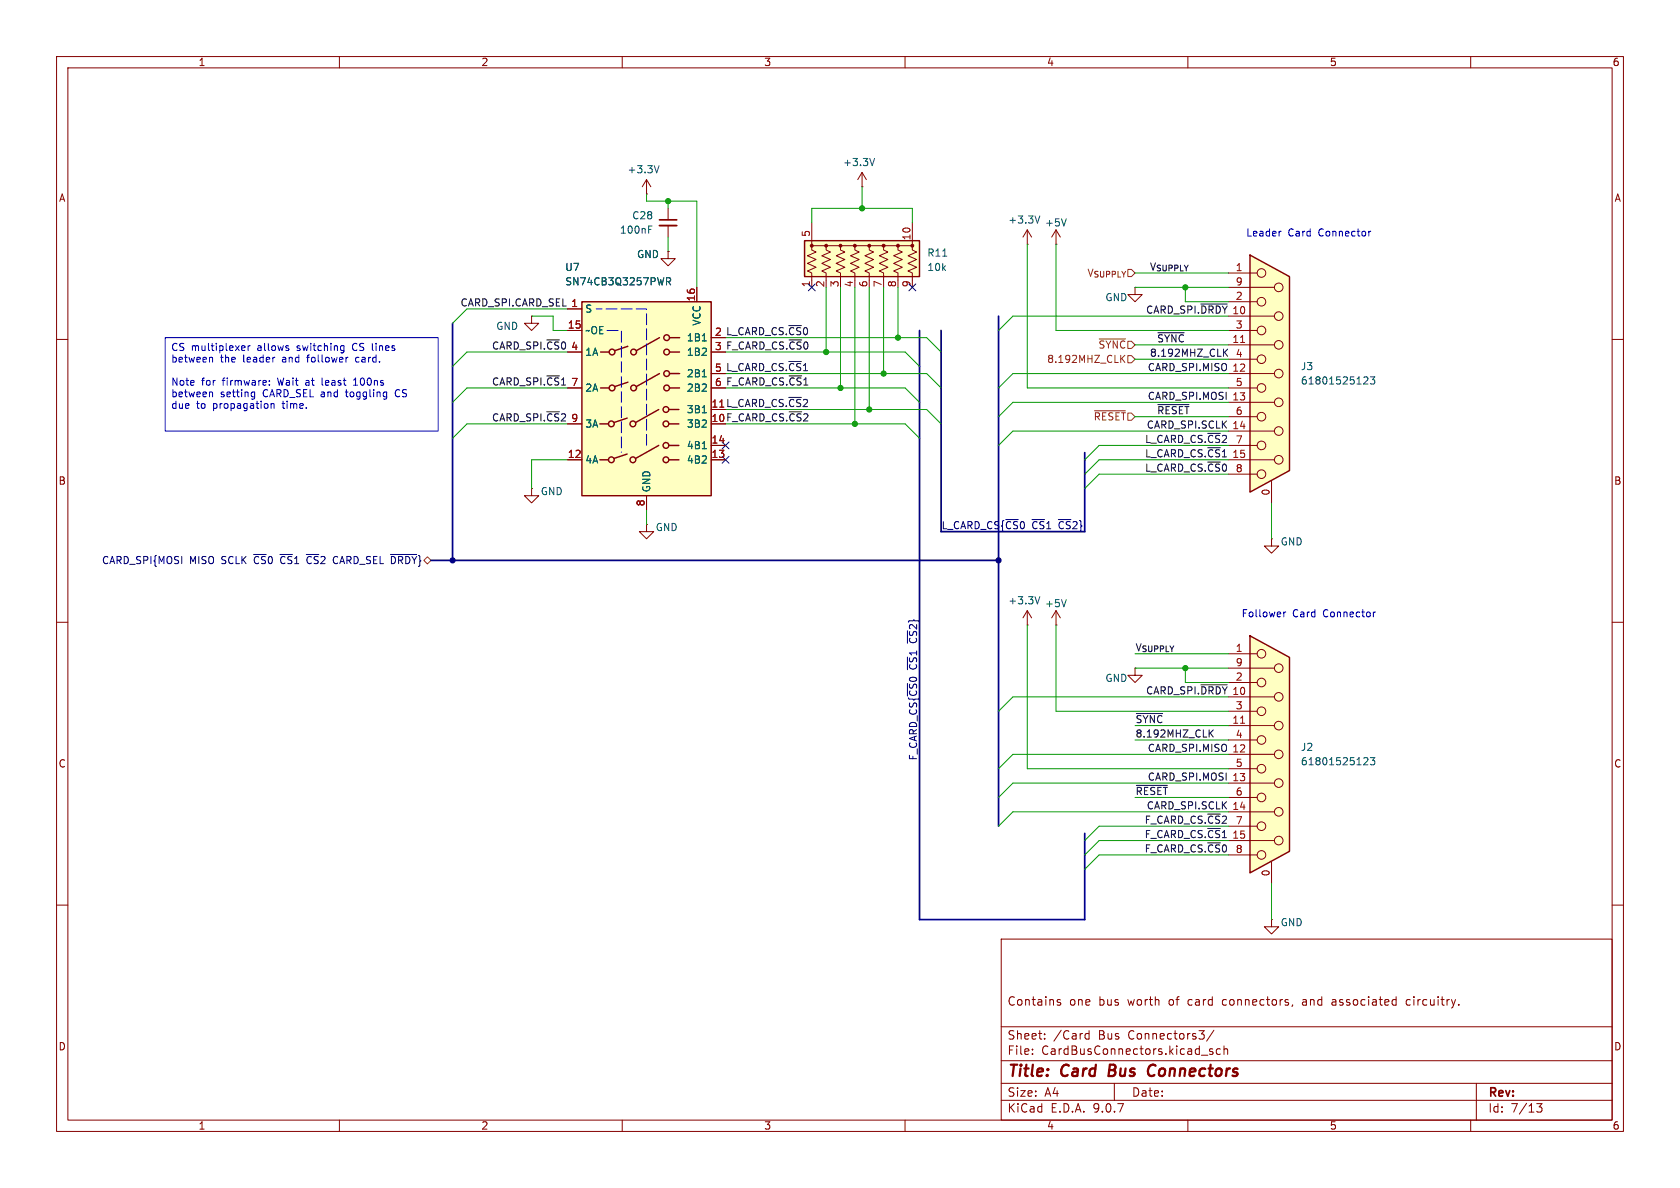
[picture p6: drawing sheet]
<svg xmlns="http://www.w3.org/2000/svg" width="297mm" height="210mm" viewBox="0 0 297 210" stroke-linecap="round" stroke-linejoin="round" font-family="sans-serif">
<g fill="none" stroke="#840000" stroke-width=".18">
<path d="M10 10h277v190h-277zM12 12h273v186h-273zM60 10v2M110 10v2M160 10v2M210 10v2M260 10v2M10 60h2M285 60h2M10 110h2M285 110h2M10 160h2"/>
<path d="M177 166h108v32h-108zM186.9 177l.6 .4-.2 .3-.4-.1M187.5 176.8l-.4-.1-.2 .2M228.5 177.6l-.1 .3M230.3 177.2v.4M236 176.7l-.5 .1M236 177.1h-.3a.29 .29 0 0 0-.2 .3 .29 .29 0 0 0 .2 .3h.3M249.2 176.7l-.5 .1-.1 .2 .1 .6 .5 .1M257.9 177.6v.1M285 160h2M60 198v2M110 198v2"/>
<path d="M160 198v2M177 194.5h108M177 191.5h108M177 187.5h108M177 181.5h108M182.5 186.3v.1M182.5 185.5v.1M184.7 183.6v.1M184.7 182.8v.1M191.9 183.6l.2 .1 .4-.1M192.5 182.2v1.5M192.5 182.8l-.4-.1-.2 .1"/>
<path d="M197 191.5v3M210 198v2M212 182.2h.9l-.5 .6M212.4 186.5h1.1M212.7 182.8l.2 .3-.2 .5M214.4 185.5l-.4-.1-.2 .2 .1 .2 .5 .2v.3h-.6M214.6 182.1l-1.3 2M215.7 185.5l-.4-.1-.3 .3v.4l.2 .2h.5M216.4 185.5l.2-.1 .4 .1v.9M216.4 184.9v1.5M260 198v2M261 191.5v6.5"/>
<path d="M271.7 195.1h.9l-.5 .6 .4 .1v.7l-.2 .1-.6-.1"/>
</g>
<path d="M196.2 188.2l-.2 2h.7M203.1 189.9a.68 .68 0 0 0 .9 .2M203.9 188.2a.77 .77 0 0 0-.8 .5" fill="none" stroke="#840000" stroke-width=".4"/>
<path d="M102.9 53.3h22.8v34.3h-22.8z" fill="#ffffc2"/>
<g fill="none" stroke="#840000" stroke-width=".25">
<path d="M102.9 53.3h22.8v34.3h-22.8zM116.6 59.7l-4.1 2.3M118.4 59.7h1.7M106 74.9h1.6M106.2 62.2h1.5M106.2 68.6h1.5M110.9 73.9l-2.3 .8M111 61.2l-2.3 .8M111 67.6l-2.3 .7M116.5 72.4l-4.1 2.3M116.5 78.7l-4.1 2.3M116.6 66l-4.1 2.3"/>
<path d="M118.2 74.9h1.8M118.2 72.4h1.8M118.2 78.7h1.8M118.4 62.2h1.7M118.4 68.6h1.7M118.4 66h1.7M106 81.3h1.6M110.9 80.3l-2.3 .7M118.2 81.3h1.8"/>
<circle cx="117.9" cy="59.7" r=".51"/>
<circle cx="108.1" cy="74.9" r=".51"/>
<circle cx="108.2" cy="62.2" r=".51"/>
<circle cx="108.2" cy="68.6" r=".51"/>
<circle cx="111.9" cy="74.9" r=".51"/>
<circle cx="112" cy="62.2" r=".51"/>
<circle cx="112" cy="68.6" r=".51"/>
<circle cx="117.7" cy="74.9" r=".51"/>
<circle cx="117.7" cy="72.4" r=".51"/>
<circle cx="117.7" cy="78.7" r=".51"/>
<circle cx="117.9" cy="66" r=".51"/>
<circle cx="117.9" cy="68.6" r=".51"/>
<circle cx="117.9" cy="62.2" r=".51"/>
<circle cx="108.1" cy="81.3" r=".51"/>
<circle cx="111.9" cy="81.3" r=".51"/>
<circle cx="117.7" cy="81.3" r=".51"/>
</g>
<path d="M107.3 58.4h2.6v21.6M114.3 78.7v-24.1h-8.9" fill="none" stroke="#001bff" stroke-width=".18" stroke-dasharray="2 .7"/>
<g fill="none" stroke="#840000" stroke-width=".18">
<path d="M152.4 33h.1M152.4 30.5l-.8 1.3M152.4 30.5l.8 1.3M152.4 30.5v2.5M100.3 54.6h2.6M100.3 58.4h2.6M123.2 50.8v2.5M100.3 62.2h2.6M100.3 68.6h2.6M100.3 74.9h2.6M125.7 62.2h2.6M125.7 68.6h2.6"/>
<path d="M125.7 66h2.6M125.7 78.7h2.6M100.3 81.3h2.6M114.3 87.6v2.6M125.7 81.3h2.6M181.6 110.5h.1M181.6 108l-.8 1.2M181.6 108l.8 1.2M181.6 108v2.5M186.7 110.5h.1M186.7 108l-.8 1.2M186.7 108l.8 1.2"/>
<path d="M186.7 108v2.5"/>
</g>
<path d="M154.6 28l-.4 1.3M117.8 49.8l.6-.1 .2-.2-.1-.3-.7-.1v1.3M118.1 49.8l.5 .6M124.2 60.3h.7M124.2 66.6h.7M124.2 73h.7M124.2 79.3h.7M183.8 105.5l-.4 1.3M188.5 106l-.4 1.3" fill="none" stroke="#006464" stroke-width=".18"/>
<path d="M142.2 42.5h20.4v6.4h-20.4z" fill="#ffffc2"/>
<path d="M142.2 42.5h20.4v6.4h-20.4z" fill="none" stroke="#840000" stroke-width=".25"/>
<g fill="#840000" stroke="#840000" stroke-width=".18">
<circle cx="143.5" cy="43.4" r=".25"/>
<circle cx="146" cy="43.4" r=".25"/>
<circle cx="148.6" cy="43.4" r=".25"/>
<circle cx="151.1" cy="43.4" r=".25"/>
<circle cx="153.7" cy="43.4" r=".25"/>
<circle cx="156.2" cy="43.4" r=".25"/>
<circle cx="158.7" cy="43.4" r=".25"/>
<circle cx="161.3" cy="43.4" r=".25"/>
</g>
<g fill="none" stroke="#840000" stroke-width=".18">
<path d="M143.5 39.4v3.8M161.3 39.4v3.8M146 43.4v.8l.8 .4-1.5 .6 1.5 .7-1.5 .7 1.5 .6-1.5 .7 .7 .4v1.2M148.6 43.4v.8l.8 .4-1.6 .6 1.6 .7-1.6 .7 1.6 .6-1.6 .7 .8 .4v1.2M151.1 43.4v.8l.8 .4-1.5 .6 1.5 .7-1.5 .7 1.5 .6-1.5 .7 .7 .4v1.2M153.7 43.4v.8l.7 .4-1.5 .6 1.5 .7-1.5 .7 1.5 .6-1.5 .7 .8 .4v1.2M156.2 43.4v.8l.8 .4-1.6 .6 1.6 .7-1.6 .7 1.6 .6-1.6 .7 .8 .4v1.2M158.7 43.4v.8l.8 .4-1.5 .6 1.5 .7-1.5 .7 1.5 .6-1.5 .7 .7 .4v1.2M161.3 49.5v-1.2l-.8-.4 1.6-.7-1.6-.6 1.6-.7-1.6-.7 1.6-.6-.8-.4v-.8h-17.8v.8l.8 .4-1.6 .6 1.6 .7-1.6 .7 1.6 .6-1.6 .7 .8 .4v2.5M181.6 43.2h.1M181.6 40.6l-.8 1.3M181.6 40.6l.8 1.3"/>
<path d="M181.6 40.6v2.6M186.7 43.2h.1M186.7 40.6l-.8 1.3M186.7 40.6l.8 1.3M186.7 40.6v2.6M200.7 50.8v1.3h-1.3l1.3 1.2 1.2-1.2h-1.2M200.7 50.8h.1M224.8 95.3v1.2h-1.3l1.3 1.3 1.3-1.3h-1.3M224.8 95.3h.1"/>
</g>
<path d="M183.8 38.2l-.4 1.2M188.5 38.7l-.4 1.2M166.7 45.3h.7" fill="none" stroke="#006464" stroke-width=".18"/>
<path d="M221 45.1l7 3.8v34.3l-7 3.8z" fill="#ffffc2"/>
<path d="M221 45.1l7 3.8v34.3l-7 3.8z" fill="none" stroke="#840000" stroke-width=".25"/>
<g fill="none" stroke="#840000" stroke-width=".18">
<path d="M114.3 34.3h.1M114.3 31.8l-.8 1.2M114.3 31.8l.8 1.2M114.3 31.8v2.5M118.1 44.5v1.2h1.3l-1.3 1.3-1.3-1.3h1.3M118.1 44.5h.1M217.2 48.3h5M217.2 50.8h8.1M217.2 53.3h5M217.2 55.9h8.1M217.2 58.4h5M217.2 61h8.1"/>
<path d="M217.2 63.5h5M217.2 66h8.1M217.2 68.6h5M217.2 71.1h8.1M217.2 73.7h5M217.2 76.2h8.1M217.2 78.7h5M217.2 81.3h8.1M217.2 83.8h5M224.8 85.1v3.8"/>
<circle cx="223" cy="58.4" r=".76"/>
<circle cx="223" cy="48.3" r=".76"/>
<circle cx="223" cy="53.3" r=".76"/>
<circle cx="226.1" cy="55.9" r=".76"/>
<circle cx="226.1" cy="50.8" r=".76"/>
<circle cx="223" cy="68.6" r=".76"/>
<circle cx="223" cy="78.7" r=".76"/>
<circle cx="223" cy="73.7" r=".76"/>
<circle cx="223" cy="63.5" r=".76"/>
<circle cx="226.1" cy="66" r=".76"/>
<circle cx="226.1" cy="61" r=".76"/>
<circle cx="226.1" cy="76.2" r=".76"/>
<circle cx="226.1" cy="71.1" r=".76"/>
<circle cx="223" cy="83.8" r=".76"/>
<circle cx="226.1" cy="81.3" r=".76"/>
</g>
<path d="M219.3 60.5h.7" fill="none" stroke="#a90000" stroke-width=".18"/>
<path d="M116.5 29.3l-.4 1.3M241.2 66.7l.4-.1 .2 .4-.8 .9h.8M242.3 66.6h.7l-.4 .5 .4 .1v.6l-.2 .1-.5-.1" fill="none" stroke="#006464" stroke-width=".18"/>
<path d="M221 112.4l7 3.8v34.3l-7 3.8z" fill="#ffffc2"/>
<path d="M221 112.4l7 3.8v34.3l-7 3.8z" fill="none" stroke="#840000" stroke-width=".25"/>
<g fill="none" stroke="#840000" stroke-width=".18">
<path d="M118.1 36.8v2.1M118.1 39.9v2M94 55.9v1.3h-1.3l1.3 1.2 1.2-1.2h-1.2M94 55.9h.1M100.3 54.6h2.6M100.3 58.4h2.6M118.1 44.5h.1M123.2 50.8v2.5M100.3 62.2h2.6M100.3 68.6h2.6M100.3 74.9h2.6M125.7 62.2h2.6"/>
<path d="M125.7 68.6h2.6M125.7 66h2.6M125.7 78.7h2.6M94 86.4v1.2h-1.3l1.3 1.3 1.2-1.3h-1.2M94 86.4h.1M100.3 81.3h2.6M114.3 92.7v1.3h-1.3l1.3 1.3 1.3-1.3h-1.3M114.3 92.7h.1M114.3 87.6v2.6M125.7 81.3h2.6M200.7 118.1v1.3h-1.3l1.3 1.3 1.2-1.3h-1.2M200.7 118.1h.1"/>
<path d="M217.2 115.6h5M217.2 118.1h8.1M217.2 120.7h5M217.2 123.2h8.1M217.2 125.7h5M217.2 128.3h8.1M217.2 130.8h5M217.2 133.4h8.1M217.2 135.9h5M217.2 138.4h8.1M217.2 141h5M217.2 143.5h8.1"/>
<path d="M217.2 146.1h5M217.2 148.6h8.1M217.2 151.1h5M224.8 152.4v3.8M224.8 162.6v1.2h-1.3l1.3 1.3 1.3-1.3h-1.3M224.8 162.6h.1"/>
<circle cx="223" cy="115.6" r=".76"/>
<circle cx="226.1" cy="118.1" r=".76"/>
<circle cx="223" cy="120.6" r=".76"/>
<circle cx="223" cy="125.7" r=".76"/>
<circle cx="223" cy="135.9" r=".76"/>
<circle cx="223" cy="130.8" r=".76"/>
<circle cx="226.1" cy="133.3" r=".76"/>
<circle cx="226.1" cy="138.4" r=".76"/>
<circle cx="226.1" cy="128.3" r=".76"/>
<circle cx="226.1" cy="123.2" r=".76"/>
<circle cx="223" cy="146" r=".76"/>
<circle cx="223" cy="141" r=".76"/>
<circle cx="223" cy="151.1" r=".76"/>
<circle cx="226.1" cy="143.5" r=".76"/>
<circle cx="226.1" cy="148.6" r=".76"/>
</g>
<path d="M219.3 127.9h.7" fill="none" stroke="#a90000" stroke-width=".18"/>
<path d="M114.7 40h.6M114.7 40.6h.4M117.8 49.8l.6-.1 .2-.2-.1-.3-.7-.1v1.3M118.1 49.8l.5 .6M124.2 60.3h.7M124.2 66.6h.7M124.2 73h.7M124.2 79.3h.7M241.2 134l.4-.1 .2 .4-.8 .9h.8M242.3 133.9h.7l-.4 .5 .4 .1v.6l-.2 .1-.5-.1" fill="none" stroke="#006464" stroke-width=".18"/>
<path d="M116.6 38.9h3" fill="none" stroke="#840000" stroke-width=".3"/>
<path d="M116.6 39.9h3" fill="none" stroke="#840000" stroke-width=".33"/>
<path d="M142.9 50.2l1.2 1.2M144.1 50.2l-1.2 1.2M160.7 50.2l1.2 1.2M161.9 50.2l-1.2 1.2M127.7 78.1l1.2 1.2M128.9 78.1l-1.2 1.2M69 98h4.7M127.7 80.7l1.2 1.2M128.9 80.7l-1.2 1.2" fill="none" stroke="#000084" stroke-width=".18"/>
<path d="M194.3 59.9h4.7M193.5 72.6h5.5M198.3 63.4l.6 .7M198.9 62.8l-.8 .7M199.4 62.9h.6l.7 .6-.7 .6h-.6z" fill="none" stroke="#725600" stroke-width=".18"/>
<path d="M204.7 58.8h4.6M212.3 53.7h4.6M204.7 71.5h5.5M216.5 62.3l.5 .7M217 61.7l-.7 .7M200.9 138.8h5.5M200.9 126.1h4.6M212.3 121.1h4.6M213.9 129.6l.6 .7M214.5 129l-.7 .8" fill="none" stroke="#0f0f0f" stroke-width=".18"/>
<path d="M80 57.2v41.9M162.6 58.4v104.2h29.2v-15.3M166.4 58.4v35.6h25.4v-14M176.5 55.9v90.2M76.2 99.1h100.3" fill="none" stroke="#000084" stroke-width=".3"/>
<g fill="none" stroke="#009600" stroke-width=".18">
<path d="M114.3 34.3v1.3h8.9v15.2M118.1 35.6v1.2M143.5 39.4v-2.6h17.8v2.6M152.4 33v3.8M94 55.9h3.8v2.5h2.5M100.3 54.6h-17.8l-2.5 2.6M118.1 41.9v2.6M128.3 59.7h35.5l2.6 2.5M146 50.8v11.4M148.6 50.8v17.8M151.1 50.8v24.1M153.7 50.8v21.6"/>
<path d="M156.2 50.8v15.2M158.7 50.8v8.9M181.6 43.2v25.4h35.6M186.7 43.2v15.2h30.5M200.7 50.8h16.5M200.7 48.3h16.5M209.5 50.8v2.5h7.7M217.2 55.9h-38.1l-2.6 2.5M100.3 62.2h-17.8l-2.5 2.6M100.3 68.6h-17.8l-2.5 2.5M100.3 74.9h-17.8l-2.5 2.6M128.3 66h35.5l2.6 2.6"/>
<path d="M128.3 62.2h31.7l2.6 2.6M128.3 68.6h31.7l2.6 2.5M128.3 74.9h31.7l2.6 2.6M128.3 72.4h35.5l2.6 2.5M200.7 73.7h16.5M200.7 63.5h16.5M200.7 61h16.5M217.2 66h-38.1l-2.6 2.6M217.2 78.7h-22.9l-2.5 2.6M217.2 76.2h-38.1l-2.6 2.5M217.2 71.1h-38.1l-2.6 2.6M100.3 81.3h-6.3v5.1"/>
<path d="M114.3 90.2v2.5M217.2 81.3h-22.9l-2.5 2.5M217.2 83.8h-22.9l-2.5 2.6M224.8 88.9v6.4M181.6 110.5v25.4h35.6M186.7 110.5v15.2h30.5M200.7 118.1h16.5M200.7 115.6h16.5M209.5 118.1v2.6h7.7M200.7 130.8h16.5M200.7 128.3h16.5M217.2 138.4h-38.1l-2.6 2.6"/>
<path d="M217.2 133.4h-38.1l-2.6 2.5M217.2 123.2h-38.1l-2.6 2.5M200.7 141h16.5M217.2 146.1h-22.9l-2.5 2.5M217.2 151.1h-22.9l-2.5 2.6M217.2 143.5h-38.1l-2.6 2.6M217.2 148.6h-22.9l-2.5 2.5M224.8 156.2v6.4"/>
</g>
<g fill="none" stroke="#0000c2" stroke-width=".18">
<path d="M29.2 59.7h48.3v16.5h-48.3zM226.5 40.9h-.2M242.3 40.9l-.3 .2M37.2 69.3l.4 .2v.6M37.6 63.3v.7M42.9 61.1l.4 .1v.2l-.6 .1M43.3 61.9l-.4 .1M43.9 61.1v.9M44.2 61.1l-.3 .3M44.7 69.3l.3 .1M45 69.3v1l-.1 .2-.3 .1M45 70.1h-.3"/>
<path d="M47.6 68v.1M47.6 67.3v.1M47.9 71.3v.9M48.1 71.3l-.2 .2M48.3 71.3l.2 .2v.7M56.9 66.8v1.1l.2 .2M60.4 61.1l.4 .1M60.8 61.9l-.4 .1M60.8 61.1v1l-.2 .3M61.4 63.2h.1M62.5 67.2l.4-.4v1.3M62.5 68.1h.7"/>
<path d="M63.1 63.2l-.2 .2v.4l.2 .2M68.2 69.3l.2 .1M68.4 69.3l-.1 1.1M68.4 70.1h-.2M70.1 68.9l-.2 .5 .2 .7M226.9 108.2v.8M227.3 108.2l-.4 .2M243.2 108.2l-.4 .2"/>
</g>
<g fill="#009600" stroke="#009600" stroke-width=".18">
<circle cx="153.7" cy="72.4" r=".46"/>
<circle cx="118.1" cy="35.6" r=".46"/>
<circle cx="209.5" cy="50.8" r=".46"/>
<circle cx="209.5" cy="118.1" r=".46"/>
<circle cx="146" cy="62.2" r=".46"/>
<circle cx="152.4" cy="36.8" r=".46"/>
<circle cx="156.2" cy="66" r=".46"/>
<circle cx="158.7" cy="59.7" r=".46"/>
<circle cx="151.1" cy="74.9" r=".46"/>
<circle cx="148.6" cy="68.6" r=".46"/>
</g>
<g fill="#000084" stroke="#000084" stroke-width=".18">
<circle cx="80" cy="99.1" r=".46"/>
<circle cx="176.5" cy="99.1" r=".46"/>
</g>
<g font-size="2.8" fill="#840000">
<text x="178" y="190.9">Title:</text>
<text x="187.7" y="190.9">Card</text>
<text x="196.8" y="190.9">Bus</text>
<text x="204.6" y="190.9">Connectors</text>
</g>
<g font-size="2.1" fill="#840000">
<text x="178" y="178">Contains</text>
<text x="189" y="178">one</text>
<text x="194.3" y="178">bus</text>
<text x="199.5" y="178">worth</text>
<text x="206.9" y="178">of</text>
<text x="210.4" y="178">card</text>
<text x="216.7" y="178">connectors,</text>
<text x="231" y="178">and</text>
<text x="236.3" y="178">associated</text>
<text x="249.6" y="178">circuitry.</text>
<text x="178" y="184">Sheet:</text>
<text x="186.2" y="184">/Card</text>
<text x="194.2" y="184">Bus</text>
<text x="199.6" y="184">Connectors3/</text>
<text x="178" y="186.7">File:</text>
<text x="184.1" y="186.7">CardBusConnectors.kicad_sch</text>
<text x="178" y="196.9">KiCad</text>
<text x="178" y="194.1">Size:</text>
<text x="184.7" y="194.1">A4</text>
<text x="185.7" y="196.9">E.D.A.</text>
<text x="193.3" y="196.9">9.0.7</text>
<text x="200" y="194.1">Date:</text>
<text x="263" y="194.3">Rev:</text>
<text x="263" y="196.9">Id:</text>
<text x="267.1" y="196.9">7/13</text>
</g>
<g font-size="1.8" fill="#840000">
<text x="35" y="11.9">1</text>
<text x="85" y="11.9">2</text>
<text x="135" y="11.9">3</text>
<text x="185" y="11.9">4</text>
<text x="235" y="11.9">5</text>
<text x="285" y="11.9">6</text>
<text x="10.3" y="35.9">A</text>
<text x="285.3" y="35.9">A</text>
<text x="126.3" y="59.4">2 L_CARD_CS.~{CS}0</text>
<text x="125.7" y="74.7">10 F_CARD_CS.~{CS}2</text>
<text x="10.3" y="85.9">B</text>
<text x="285.3" y="85.9">B</text>
<text x="10.3" y="135.9">C</text>
<text x="285.3" y="135.9">C</text>
<text x="10.3" y="185.9">D</text>
<text x="285.3" y="185.9">D</text>
<text x="35" y="199.9">1</text>
<text x="85" y="199.9">2</text>
<text x="135" y="199.9">3</text>
<text x="185" y="199.9">4</text>
<text x="235" y="199.9">5</text>
<text x="285" y="199.9">6</text>
</g>
<g font-size="1.8" fill="#006464">
<text x="148.9" y="29.6">+3.3V</text>
<text x="110.8" y="30.8">+3.3V</text>
<text x="109.5" y="41.5">100nF</text>
<text x="111.7" y="39">C28</text>
<text x="178.2" y="39.7">+3.3V</text>
<text x="184.7" y="40.2">+5V</text>
<text x="112.5" y="45.8">GND</text>
<text x="163.8" y="45.6">R11</text>
<text x="99.8" y="48.1">U7</text>
<text x="99.8" y="50.6">SN74CB3Q3257PWR</text>
<text x="163.8" y="48.1">10k</text>
<text x="195.3" y="53.4">GND</text>
<text x="87.6" y="58.5">GND</text>
<text x="103.4" y="55.5">S</text>
<text x="103.4" y="59.3">~OE</text>
<text x="124.1" y="57.7" transform="rotate(-90 124.1 57.7)">VCC</text>
<text x="103.4" y="63.1">1A</text>
<text x="121.3" y="60.6">1B1</text>
<text x="121.3" y="63.1">1B2</text>
<text x="229.9" y="65.6">J3</text>
<text x="103.4" y="69.4">2A</text>
<text x="121.3" y="66.9">2B1</text>
<text x="121.3" y="69.4">2B2</text>
<text x="229.9" y="68.2">61801525123</text>
<text x="103.4" y="75.8">3A</text>
<text x="121.3" y="73.3">3B1</text>
<text x="121.3" y="75.8">3B2</text>
<text x="103.4" y="82.1">4A</text>
<text x="121.3" y="79.6">4B1</text>
<text x="121.3" y="82.1">4B2</text>
<text x="95.5" y="87.7">GND</text>
<text x="115.2" y="87.1" transform="rotate(-90 115.2 87.1)">GND</text>
<text x="115.8" y="94.1">GND</text>
<text x="226.3" y="96.6">GND</text>
<text x="178.2" y="107">+3.3V</text>
<text x="184.7" y="107.5">+5V</text>
<text x="195.3" y="120.8">GND</text>
<text x="229.9" y="132.9">J2</text>
<text x="229.9" y="135.5">61801525123</text>
<text x="226.3" y="163.9">GND</text>
</g>
<g font-size="1.8" fill="#a90000">
<text x="143.3" y="42" transform="rotate(-90 143.3 42)">5</text>
<text x="161" y="42.6" transform="rotate(-90 161 42.6)">10</text>
<text x="122.9" y="53.4" transform="rotate(-90 122.9 53.4)">16</text>
<text x="143.3" y="50.9" transform="rotate(-90 143.3 50.9)">1</text>
<text x="145.8" y="50.9" transform="rotate(-90 145.8 50.9)">2</text>
<text x="148.3" y="50.9" transform="rotate(-90 148.3 50.9)">3</text>
<text x="150.9" y="50.9" transform="rotate(-90 150.9 50.9)">4</text>
<text x="153.4" y="50.9" transform="rotate(-90 153.4 50.9)">6</text>
<text x="156" y="50.9" transform="rotate(-90 156 50.9)">7</text>
<text x="158.5" y="50.9" transform="rotate(-90 158.5 50.9)">8</text>
<text x="161" y="50.9" transform="rotate(-90 161 50.9)">9</text>
<text x="218.4" y="48">1</text>
<text x="218.4" y="50.5">9</text>
<text x="218.4" y="53.1">2</text>
<text x="100.3" y="58.2">15</text>
<text x="100.9" y="54.4">1</text>
<text x="126.3" y="59.4">2</text>
<text x="217.8" y="55.6">10</text>
<text x="218.4" y="58.2">3</text>
<text x="100.9" y="62">4</text>
<text x="126.3" y="62">3</text>
<text x="126.3" y="65.8">5</text>
<text x="217.8" y="60.7">11</text>
<text x="218.4" y="63.2">4</text>
<text x="100.9" y="68.3">7</text>
<text x="126.3" y="68.3">6</text>
<text x="218.4" y="68.3">5</text>
<text x="100.9" y="74.7">9</text>
<text x="125.7" y="72.1">11 L_CARD_CS.~{CS}2</text>
<text x="125.7" y="72.1">11</text>
<text x="125.7" y="74.7">10</text>
<text x="218.4" y="73.4">6</text>
<text x="100.3" y="81">12</text>
<text x="125.7" y="78.5">14</text>
<text x="125.7" y="81">13</text>
<text x="217.8" y="81">15</text>
<text x="114" y="89.6" transform="rotate(-90 114 89.6)">8</text>
<text x="224.5" y="87.7" transform="rotate(-90 224.5 87.7)">0</text>
<text x="218.4" y="115.3">1</text>
<text x="218.4" y="117.9">9</text>
<text x="217.8" y="122.9">10</text>
<text x="218.4" y="120.4">2</text>
<text x="218.4" y="125.5">3</text>
<text x="217.8" y="128">11</text>
<text x="218.4" y="130.6">4</text>
<text x="218.4" y="135.6">5</text>
<text x="218.4" y="140.7">6</text>
<text x="217.8" y="148.3">15</text>
<text x="224.5" y="155" transform="rotate(-90 224.5 155)">0</text>
</g>
<g font-size="1.8" fill="#0f0f0f">
<text x="203.2" y="47.9">V_{SUPPLY}</text>
<text x="81.3" y="54.3">CARD_SPI.CARD_SEL 1</text>
<text x="202.5" y="55.5">CARD_SPI.~{DRDY}</text>
<text x="86.9" y="61.9">CARD_SPI.~{CS}0</text>
<text x="126.3" y="62">3 F_CARD_CS.~{CS}0</text>
<text x="126.3" y="65.8">5 L_CARD_CS.~{CS}1</text>
<text x="202.8" y="65.7">CARD_SPI.MISO 12</text>
<text x="203.2" y="63.2">8.192MHZ_CLK</text>
<text x="204.5" y="60.6">~{SYNC}</text>
<text x="86.9" y="68.2">CARD_SPI.~{CS}1</text>
<text x="126.3" y="68.3">6 F_CARD_CS.~{CS}1</text>
<text x="202.8" y="70.8">CARD_SPI.MOSI 13</text>
<text x="86.9" y="74.6">CARD_SPI.~{CS}2</text>
<text x="202.6" y="75.9">CARD_SPI.SCLK 14</text>
<text x="204.5" y="73.3">~{RESET}</text>
<text x="202.3" y="80.9">L_CARD_CS.~{CS}1</text>
<text x="202.3" y="83.5">L_CARD_CS.~{CS}08</text>
<text x="202.3" y="78.4">L_CARD_CS.~{CS}27</text>
<text x="200.7" y="115.2">V_{SUPPLY}</text>
<text x="202.5" y="122.8">CARD_SPI.~{DRDY}</text>
<text x="200.7" y="130.5">8.192MHZ_CLK</text>
<text x="200.7" y="127.9">~{SYNC}</text>
<text x="202.8" y="133">CARD_SPI.MISO 12</text>
<text x="200.7" y="140.6">~{RESET}</text>
<text x="202.6" y="143.2">CARD_SPI.SCLK 14</text>
<text x="202.8" y="138.1">CARD_SPI.MOSI 13</text>
<text x="202.3" y="148.2">F_CARD_CS.~{CS}1</text>
<text x="202.3" y="145.7">F_CARD_CS.~{CS}27</text>
<text x="202.3" y="150.8">F_CARD_CS.~{CS}08</text>
</g>
<g font-size="1.8" fill="#0000c2">
<text x="220.2" y="42">Leader</text>
<text x="227.7" y="42">Card</text>
<text x="233.2" y="42">Connector</text>
<text x="30.2" y="62.4">CS multiplexer</text>
<text x="30.2" y="64.4">between</text>
<text x="39" y="64.4">the</text>
<text x="43.1" y="64.4">leader</text>
<text x="45.6" y="62.4">allows</text>
<text x="50.2" y="64.4">and</text>
<text x="52.8" y="62.4">switching</text>
<text x="54.8" y="64.4">follower</text>
<text x="62.8" y="62.4">CS lines</text>
<text x="63.5" y="64.4">card.</text>
<text x="30.2" y="68.5">Note</text>
<text x="30.2" y="70.5">between</text>
<text x="35.6" y="68.5">for</text>
<text x="39" y="70.5">setting</text>
<text x="39.5" y="68.5">firmware:</text>
<text x="46.6" y="70.5">CARD_SEL and</text>
<text x="49.4" y="68.5">Wait</text>
<text x="54.5" y="68.5">at</text>
<text x="57.5" y="68.5">least</text>
<text x="61.6" y="70.5">toggling</text>
<text x="63.4" y="68.5">100ns</text>
<text x="70.5" y="70.5">CS</text>
<text x="30.2" y="72.6">due</text>
<text x="34.7" y="72.6">to</text>
<text x="37.8" y="72.6">propagation</text>
<text x="50.2" y="72.6">time.</text>
<text x="219.4" y="109.3">Follower</text>
<text x="228.5" y="109.3">Card</text>
<text x="234" y="109.3">Connector</text>
</g>
<g font-size="1.8" fill="#725600">
<text x="192.1" y="49.1">V_{SUPPLY}</text>
<text x="185" y="64.4">8.192MHZ_CLK</text>
<text x="194.1" y="61.8">~{SYNC}</text>
<text x="193.3" y="74.5">~{RESET}</text>
<text x="45.2" y="99.9">~{CS}0~{CS}1~{CS}2CARD_SEL ~{DRDY}}</text>
</g>
<g font-size="1.8" fill="#000084">
<text x="166.4" y="93.6">L_CARD_CS{~{CS}0~{CS}1~{CS}2}</text>
<text x="17.9" y="99.9">CARD_SPI{MOSI</text>
<text x="33.5" y="99.9">MISO</text>
<text x="39.3" y="99.9">SCLK</text>
<text x="162.2" y="134.5" transform="rotate(-90 162.2 134.5)">F_CARD_CS{~{CS}0~{CS}1~{CS}2}</text>
</g>
</svg>
